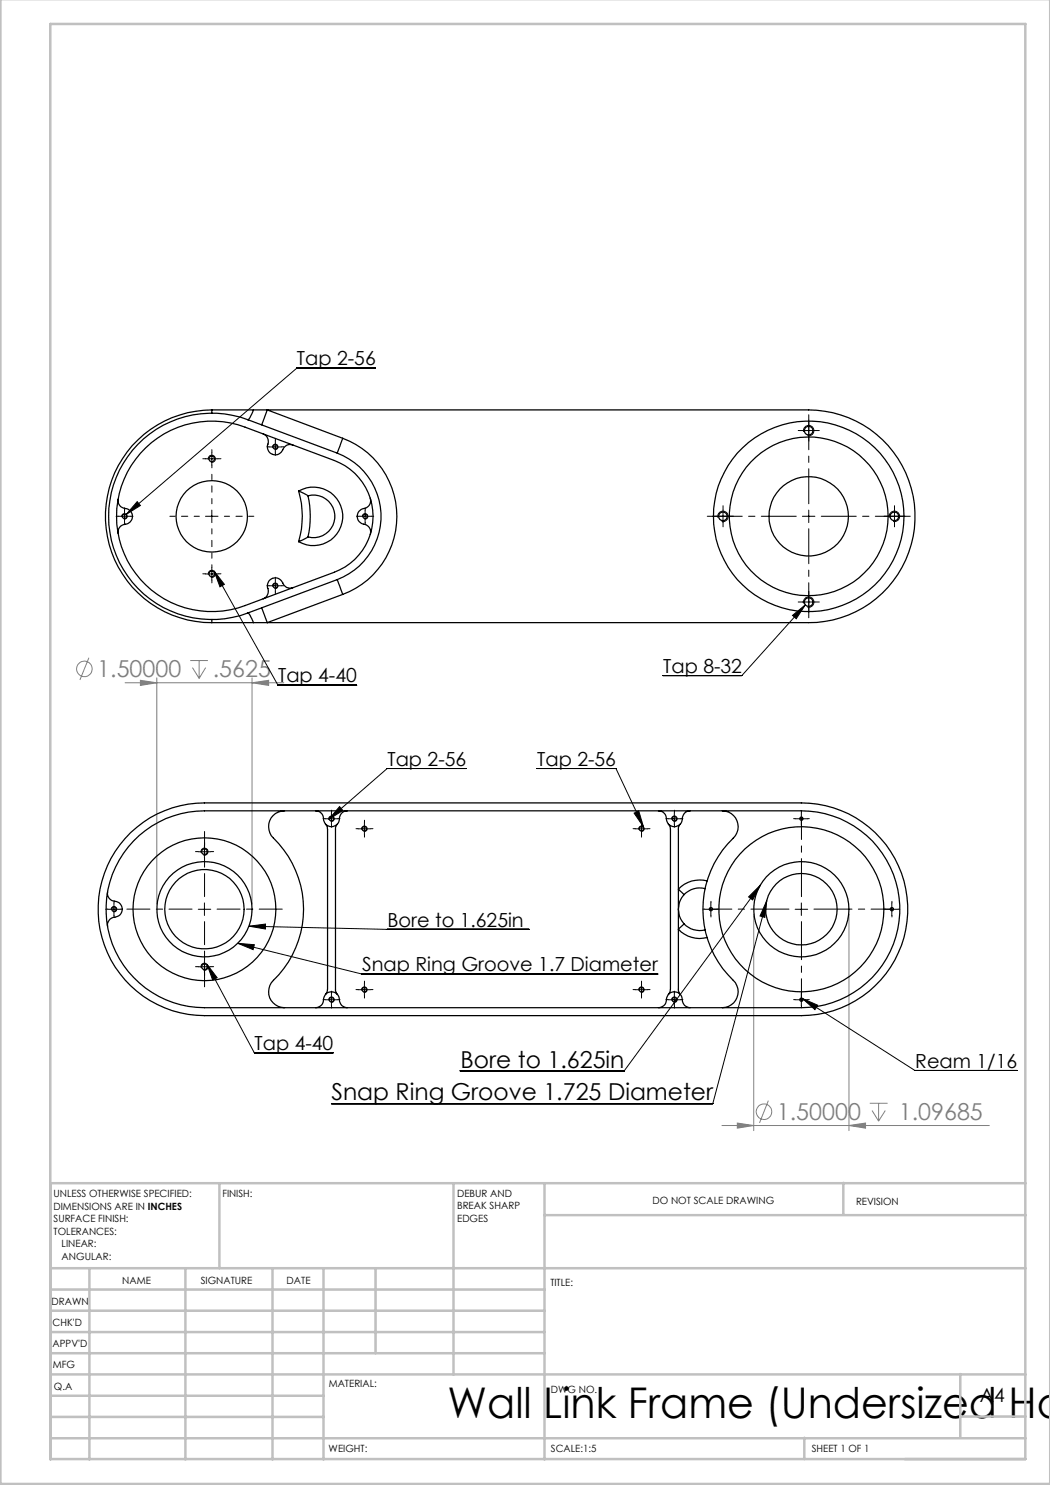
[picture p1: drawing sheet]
<svg xmlns="http://www.w3.org/2000/svg" width="210mm" height="297mm" viewBox="0 0 210 297" stroke-linecap="round" stroke-linejoin="round" font-family="sans-serif">
<g fill="none" stroke="#808080" stroke-width=".2">
<path d="M17.8 131.5l-1.8 4.5M25 136.6h31.8M28.1 136.1l3.3 .5-3.3 .5zM31.4 135.6v45.2M38 132.1h3.6M38.5 133.5l1.3 2.2M39.8 132.1v3.6M41.1 133.5l-1.3 2.2M50.4 136.6l3.3-.5v1zM50.4 135.6v45.2M150.7 182.8v43.3M169.8 182.8v43.3"/>
<path d="M144.4 225.1h53.5M147.5 224.6l3.2 .5-3.2 .5zM153.7 220.1l-1.8 4.5M169.8 225.1l3.3-.5v1zM174 220.7h3.5M174.4 222.1l1.3 2.1M175.7 220.7v3.5M177.1 222.1l-1.4 2.1"/>
<circle cx="16.9" cy="133.8" r="1.56"/>
<circle cx="152.8" cy="222.4" r="1.55"/>
</g>
<g fill="none" stroke="#000" stroke-width=".2">
<path d="M75.1 73.6h-15.7l-34.1 29.3M41.1 91.8h2.5M41.7 92a.72 .72 0 0 1 .6-.9 .72 .72 0 0 1 .8 .7 .72 .72 0 0 1-.9 .7M42.4 90.5v2.5M53.8 89.4h2.5M54.5 89.5a.54 .54 0 0 1 .5-.6 .54 .54 0 0 1 .6 .5 .54 .54 0 0 1-.7 .5M55.1 88.1v2.5M160.5 86.1h2.5M160.7 86.4a1.04 1.04 0 0 1 .9-1.3 1.04 1.04 0 0 1 1.2 1.1 1.04 1.04 0 0 1-1.3 .9M161.7 84.9v2.5M23.6 103.3h2.5M24.4 103.4a.53 .53 0 0 1 .4-.7 .53 .53 0 0 1 .6 .6 .53 .53 0 0 1-.6 .5"/>
<path d="M24.9 102v2.5M27.4 100.3l.7 .8-2.8 1.8zM41.1 103.3h2.5M41.1 114.8h2.5M41.7 115a.72 .72 0 0 1 .6-.9 .72 .72 0 0 1 .8 .7 .72 .72 0 0 1-.9 .7M42.4 102v2.5M42.4 113.5v2.5M42.8 114.2l2.1 2.7-.9 .5zM42.8 114.2l12.8 22.9h15.7M53.8 117.2h2.5M54.5 117.3a.54 .54 0 0 1 .5-.7 .54 .54 0 0 1 .6 .6 .54 .54 0 0 1-.7 .5M55.1 115.9v2.5"/>
<path d="M71.8 103.3h2.5M72.5 103.4a.54 .54 0 0 1 .5-.7 .54 .54 0 0 1 .6 .6 .54 .54 0 0 1-.7 .5M73 102v2.5M143.3 103.3h2.5M143.6 103.5a1.04 1.04 0 0 1 .9-1.3 1.04 1.04 0 0 1 1.1 1.2 1.04 1.04 0 0 1-1.3 .9M144.6 102v2.5M160.5 103.3h2.5M161.7 102v2.5M161.7 119.2v2.5M177.6 103.3h2.5M177.9 103.5a1.04 1.04 0 0 1 .9-1.3 1.04 1.04 0 0 1 1.1 1.2 1.04 1.04 0 0 1-1.3 .9M178.9 102v2.5"/>
<path d="M158.5 123.1l2.6-2.1-1.9 2.8zM160.5 120.4h2.5M160.7 120.7a1.04 1.04 0 0 1 .9-1.3 1.04 1.04 0 0 1 1.2 1.1 1.04 1.04 0 0 1-1.3 .9M161.1 121l-12.7 14.1h-15.8M93.2 153.7h-15.8l-11.6 10.2M107.4 153.7h15.8l5.5 11.7M39.7 170.4h2.5M40.2 170.5a.71 .71 0 0 1 .6-.9 .71 .71 0 0 1 .8 .8 .71 .71 0 0 1-.9 .6M40.9 169.1v2.5M65.1 163.8h2.5M65.8 163.9a.55 .55 0 0 1 .4-.7 .55 .55 0 0 1 .6 .6 .55 .55 0 0 1-.7 .5M66.3 162.5v2.5"/>
<path d="M67.9 161.3l.7 .8-2.8 1.8zM71.6 165.8h2.5M72.4 165.9a.55 .55 0 0 1 .4-.7 .55 .55 0 0 1 .6 .6 .55 .55 0 0 1-.7 .5M72.9 164.5v2.5M126.8 162.6l.9-.4 1 3.2zM127 165.8h2.5M127.8 165.9a.54 .54 0 0 1 .5-.7 .54 .54 0 0 1 .5 .6 .54 .54 0 0 1-.6 .5M128.3 164.5v2.5M133.6 163.8h2.5M134.3 163.9a.55 .55 0 0 1 .5-.7 .55 .55 0 0 1 .6 .6 .55 .55 0 0 1-.7 .5M134.9 162.5v2.5M152.1 177l-27.3 37.2h-32.8"/>
<path d="M152.1 177l-1.6 3-.8-.6zM159 163.8h2.5M160.3 162.5v2.5M21.6 181.9h2.5M22.3 182a.55 .55 0 0 1 .4-.7 .55 .55 0 0 1 .6 .6 .55 .55 0 0 1-.7 .5M22.8 180.6v2.5M39.7 181.9h2.5M39.7 193.4h2.5M40.2 193.5a.7 .7 0 0 1 .6-.8 .7 .7 0 0 1 .8 .7 .7 .7 0 0 1-.9 .6M40.9 180.6v2.5M40.9 192.1v2.5M41.4 192.9l2 2.6-.9 .5z"/>
<path d="M41.4 192.9l9.5 17.7h15.7M47.6 188.7l3.3 .2-.3 1zM47.6 188.7l24.8 6.1h59.2M49.8 185.2l3.3-.4v1zM49.8 185.2l27.6 .7h28.4M65.1 200h2.5M66.3 198.7v2.5M71.6 197.9h2.5M72.4 198.1a.55 .55 0 0 1 .4-.7 .55 .55 0 0 1 .6 .6 .55 .55 0 0 1-.7 .5M72.9 196.7v2.5M127 197.9h2.5M127.8 198.1a.54 .54 0 0 1 .5-.7 .54 .54 0 0 1 .5 .6 .54 .54 0 0 1-.6 .5"/>
<path d="M128.3 196.7v2.5M133.6 200h2.5M134.9 198.7v2.5M140.9 181.9h2.5M142.2 180.6v2.5M153.4 180.1l-10.8 40.6h-76.3M153.4 180.1l-.4 3.4-1-.3zM159 181.9h2.5M159 200h2.5M160.3 180.6v2.5M160.3 198.7v2.5M160.5 199.7l3 1.3-.5 .9z"/>
<path d="M160.5 199.7l22.5 14.4h20.4M177.1 181.9h2.5M178.4 180.6v2.5M65.8 200.1a.55 .55 0 0 1 .4-.7 .55 .55 0 0 1 .6 .6 .55 .55 0 0 1-.7 .5M134.3 200.1a.55 .55 0 0 1 .5-.7 .55 .55 0 0 1 .6 .6 .55 .55 0 0 1-.7 .5"/>
</g>
<g fill="none" stroke="#c0c0c0" stroke-width=".5">
<path d="M.1 -.1v296.9h209.9v-296.9M10.1 4.8h195v287h-195zM43.9 236.6v17M90.7 236.6v38.3M108.9 236.6v55.3M168.7 236.6v6.3M205.1 236.6h-195v55.3M10.1 253.6h195M10.1 257.9h98.8M17.9 253.6v38.3M37.1 253.6v38.3M54.5 253.6v38.3"/>
<path d="M64.7 253.6v38.3M75.1 253.6v17M108.9 243h96.2M10.1 270.6h98.8M10.1 266.4h98.8M10.1 262.1h98.8M10.1 279.1h54.6M10.1 274.9h195M192.1 274.8v12.7M10.1 287.7h195M10.1 283.4h54.6M160.9 287.5v4.3"/>
<path d="M192.1 283.3h13"/>
</g>
<path d="M39.9 103.3h-5.9M42.4 100.8v-5.9M42.4 105.8v5.8M44.9 103.3h5.9" fill="none" stroke="#000" stroke-width=".2" stroke-dasharray="15.2 1.3 1.3 1.3" stroke-dashoffset="14.2"/>
<path d="M159.3 103.3h-17.8M161.8 100.8v-17.8M161.8 105.8v17.8M164.3 103.3h17.8" fill="none" stroke="#000" stroke-width=".2" stroke-dasharray="15.2 1.3 1.3 1.3" stroke-dashoffset="8.2"/>
<g fill="none" stroke="#000" stroke-width=".2" stroke-dasharray="15.2 1.3 1.3 1.3">
<path d="M41.1 91.7h-.5M42.4 90.5v-.6M42.4 93v.6M43.6 91.7h.6M53.8 89.4h-.4M55.1 88.1v-.4M55.1 90.6v.5M56.3 89.4h.5M160.5 86.1h-.9M161.8 84.9v-.9M161.8 87.4v.8M163 86.1h.9"/>
<path d="M23.7 103.3h-.5M24.9 102v-.4M24.9 104.5v.4M26.2 103.3h.4M41.1 114.8h-.5M42.4 113.5v-.6M42.4 116v.6M43.6 114.8h.6M53.8 117.1h-.4M55.1 115.9v-.4M55.1 118.4v.4M56.3 117.1h.5"/>
<path d="M71.8 103.3h-.4M73 102v-.4M73 104.5v.4M74.3 103.3h.4M143.4 103.3h-.9M144.6 102v-.9M144.6 104.5v.9M145.9 103.3h.8M161.8 119.1v-.8M177.6 103.3h-.8M178.9 102v-.9M178.9 104.5v.9"/>
<path d="M180.1 103.3h.9M160.5 120.4h-.9M161.8 121.6v.9M163 120.4h.9M39.7 170.3h-.6M40.9 169.1v-.6M40.9 171.6v.5M42.2 170.3h.5M65.1 163.7h-.5M66.3 162.5v-.5M66.3 165v.4M67.6 163.7h.4"/>
<path d="M71.6 165.7h-.4M72.9 164.5v-.5M72.9 167v.4M74.1 165.7h.5M127.1 165.7h-.5M128.3 164.5v-.5M128.3 167v.4M129.6 165.7h.4M133.6 163.7h-.4M134.9 162.5v-.5M134.9 165v.4M136.1 163.7h.5"/>
<path d="M159 163.7h-.3M160.3 162.5v-.3M160.3 165v.3M161.5 163.7h.4M21.6 181.8h-.5M22.8 180.6v-.5M22.8 183.1v.4M24.1 181.8h.4M39.7 193.3h-.6M40.9 192.1v-.6M40.9 194.6v.6M42.2 193.3h.5"/>
<path d="M65.1 199.9h-.5M66.3 198.7v-.5M67.6 199.9h.4M71.6 197.9h-.4M72.9 196.7v-.5M72.9 199.2v.4M74.1 197.9h.5M127.1 197.9h-.5M128.3 196.7v-.5M128.3 199.2v.4M129.6 197.9h.4M133.6 199.9h-.4"/>
<path d="M134.9 198.7v-.5M136.1 199.9h.5M140.9 181.8h-.3M142.2 180.6v-.3M142.2 183.1v.3M143.4 181.8h.4M159 199.9h-.3M160.3 198.7v-.3M161.5 199.9h.4M177.1 181.8h-.3M178.4 180.6v-.3M178.4 183.1v.3"/>
<path d="M179.6 181.8h.4M66.3 201.2v.4M134.9 201.2v.4M160.3 201.2v.3"/>
</g>
<path d="M160.3 179.3v-15.2M157.8 181.8h-15.3M160.3 184.3v15.3M162.8 181.8h15.3" fill="none" stroke="#000" stroke-width=".2" stroke-dasharray="15.2 1.3 1.3 1.3" stroke-dashoffset="7.6"/>
<path d="M40.9 179.3v-13M38.4 181.8h-13M40.9 184.3v13.1M43.4 181.8h13" fill="none" stroke="#000" stroke-width=".2" stroke-dasharray="15.2 1.3 1.3 1.3" stroke-dashoffset="10.6"/>
<path d="M28.1 136.1l3.3 .5-3.3 .5zM50.4 136.6l3.3-.5v1zM147.5 224.6l3.2 .5-3.2 .5zM169.8 225.1l3.3-.5v1z" fill="#808080"/>
<g fill="#000">
<path d="M27.4 100.3l.7 .8-2.8 1.8zM42.8 114.2l2.1 2.7-.9 .5zM158.5 123.1l2.6-2.1-1.9 2.8zM67.9 161.3l.7 .8-2.8 1.8zM126.8 162.6l.9-.4 1 3.2zM160.5 199.7l3 1.3-.5 .9zM41.4 192.9l2 2.6-.9 .5zM49.8 185.2l3.3-.4v1zM47.6 188.7l3.3 .2-.3 1z"/>
<path d="M152.1 177l-1.6 3-.8-.6zM153.4 180.1l-.4 3.4-1-.3z"/>
</g>
<g fill="none" stroke="#000" stroke-width=".25">
<path d="M23.6 99.8a1.62 1.62 0 0 0 1.7 1.9 1.63 1.63 0 0 1 1.2 1.9 1.63 1.63 0 0 1-1.8 1.3l-.6 .3-.4 .6-.1 .9M29.1 89.6a19 19 0 0 1 19.9-4.2l17.9 6.7a11.9 11.9 0 0 1 7.7 11.2 11.9 11.9 0 0 1-7.7 11.1l-17.9 6.7a19 19 0 0 1-22.8-7.7 19 19 0 0 1 2.9-23.8zM42.4 82v.6M42.4 82a21.3 21.3 0 0 0-21.3 21.3 21.3 21.3 0 0 0 21.3 21.2M42.4 82h119.3a21.3 21.3 0 0 1 21.3 21.3 21.3 21.3 0 0 1-21.3 21.2h-119.3M49.6 84a20.6 20.6 0 0 0-27.9 19.3 20.6 20.6 0 0 0 27.9 19.3M49.6 84l17.9 6.6M50.7 82a4 4 0 0 1-1.1 2M52.4 85l1-3 15.1 5.7M52.6 86.8a1.68 1.68 0 0 1 .9 2.3 1.63 1.63 0 0 0 1.3 1.8 1.63 1.63 0 0 0 1.9-1.2l.7-.7 .6-.1 .6 .1M59.7 98.2a5.9 5.9 0 0 1 8.9 5.1 5.9 5.9 0 0 1-8.9 5M59.7 98.2l1.9 1"/>
<path d="M59.7 98.2a17.7 17.7 0 0 1 0 10.1M61.6 99.2a4.3 4.3 0 0 1 5.4 4.1 4.3 4.3 0 0 1-5.4 4.1M61.6 99.2a18.6 18.6 0 0 1 0 8.2M67.5 90.6a13.5 13.5 0 0 1 8.7 12.7 13.5 13.5 0 0 1-8.7 12.6M68.5 87.7l-1 2.9M68.5 87.7a16.7 16.7 0 0 1 10.9 15.6 16.7 16.7 0 0 1-10.9 15.6M74 99.7a1.62 1.62 0 0 1-1.5 2.1 1.62 1.62 0 0 0-1 1.8 1.62 1.62 0 0 0 1.6 1.3l.3 .2a1.51 1.51 0 0 1 .6 1.8M58.6 117.5a1.65 1.65 0 0 1-2.2-1.2 1.62 1.62 0 0 0-2.2-.5 1.62 1.62 0 0 0-.5 2.2l-.1 .6-.2 .6-.8 .6M61.6 107.4l-1.9 .9M67.5 115.9l1 3M67.5 115.9l-17.9 6.7M68.5 118.9l-15.1 5.6-1-2.9"/>
<path d="M42.4 123.9v.6M49.6 122.6a4.1 4.1 0 0 1 1.1 1.9M21.5 178.4a1.64 1.64 0 0 0 1.7 1.9 1.62 1.62 0 0 1 1.2 1.9 1.62 1.62 0 0 1-1.8 1.3l-.8 .5a1.36 1.36 0 0 0-.3 1.3M26.1 166.5a21.5 21.5 0 0 1 14.8-5.9h119.4a21.3 21.3 0 0 1 21.3 21.3 21.3 21.3 0 0 1-21.3 21.2h-119.4a21.3 21.3 0 0 1-19.7-13.3 21.3 21.3 0 0 1 4.9-23.3zM26.7 168.2a19.4 19.4 0 0 1 14.2-6h119.4a19.7 19.7 0 0 1 19.7 19.7 19.7 19.7 0 0 1-19.7 19.6h-119.4a19.7 19.7 0 0 1-18.1-11.9 19.7 19.7 0 0 1 3.9-21.4zM56.9 162.2a3.2 3.2 0 0 0-3 1.9 3.2 3.2 0 0 0 .8 3.5 19.9 19.9 0 0 1-.4 29 3.2 3.2 0 0 0 2.6 4.9M63.1 162.2a1.66 1.66 0 0 1 1.6 1.9 1.62 1.62 0 0 0 1.9 1.2 1.62 1.62 0 0 0 1.3-1.9l.3-.5 .4-.5 .9-.2M65.1 164.8l.3 .5 .1 .5v32l-.1 .6-.3 .5M67.5 164.8l-.4 .8v32.5l.4 .8M131.7 162.2a1.66 1.66 0 0 1 1.6 1.9 1.62 1.62 0 0 0 1.9 1.2 1.62 1.62 0 0 0 1.3-1.9l.2-.5 .5-.5 .8-.2M133.7 164.8l.3 .5 .1 .5v32l-.1 .6-.3 .5M136.1 164.8l-.4 .8v32.5l.4 .8"/>
<path d="M136.8 178.9a4.4 4.4 0 0 0 0 5.9M141 177.7a4.4 4.4 0 0 0-4.2 1.2M141.4 176.2a5.8 5.8 0 0 0-5.7 1.6l1.1 1.1M144.5 162.2a3.2 3.2 0 0 1 2.9 2 3.2 3.2 0 0 1-.8 3.4 19.8 19.8 0 0 0 .5 28.9 3.2 3.2 0 0 1-2.6 5M136.8 184.8l-1.1 1a5.8 5.8 0 0 0 5.7 1.7M136.8 184.8a4.4 4.4 0 0 0 4.2 1.2M63.1 201.5a1.66 1.66 0 0 0 1.6-1.9 1.62 1.62 0 0 1 1.9-1.2 1.62 1.62 0 0 1 1.3 1.9l.4 .8 1.2 .4M131.7 201.5a1.66 1.66 0 0 0 1.6-1.9 1.62 1.62 0 0 1 1.9-1.2 1.62 1.62 0 0 1 1.3 1.9l.4 .8 1.1 .4"/>
<circle cx="42.4" cy="91.8" r=".57"/>
<circle cx="55.1" cy="89.4" r=".46"/>
<circle cx="161.7" cy="86.1" r=".87"/>
<circle cx="24.9" cy="103.3" r=".44"/>
<circle cx="42.3" cy="103.3" r="7.1"/>
<circle cx="42.4" cy="114.8" r=".56"/>
<circle cx="55.1" cy="117.2" r=".44"/>
<circle cx="73" cy="103.3" r=".44"/>
<circle cx="144.6" cy="103.3" r=".87"/>
<circle cx="161.7" cy="103.3" r="7.9"/>
<circle cx="161.7" cy="103.3" r="15.9"/>
<circle cx="161.8" cy="103.3" r="19"/>
<circle cx="178.9" cy="103.3" r=".87"/>
<circle cx="161.7" cy="120.4" r=".87"/>
<circle cx="40.9" cy="170.3" r=".56"/>
<circle cx="66.3" cy="163.8" r=".46"/>
<circle cx="72.9" cy="165.8" r=".44"/>
<circle cx="128.3" cy="165.8" r=".44"/>
<circle cx="134.9" cy="163.8" r=".46"/>
<circle cx="160.3" cy="163.7" r=".32"/>
<circle cx="22.8" cy="181.8" r=".46"/>
<circle cx="40.9" cy="181.8" r="7.9"/>
<circle cx="40.9" cy="181.8" r="9.5"/>
<circle cx="40.9" cy="181.8" r="14.3"/>
<circle cx="40.9" cy="193.3" r=".56"/>
<circle cx="66.3" cy="199.9" r=".46"/>
<circle cx="72.9" cy="197.9" r=".44"/>
<circle cx="128.3" cy="197.9" r=".44"/>
<circle cx="134.9" cy="199.9" r=".46"/>
<circle cx="142.2" cy="181.8" r=".32"/>
<circle cx="160.3" cy="181.8" r="9.5"/>
<circle cx="160.3" cy="181.9" r="16.5"/>
<circle cx="160.3" cy="199.9" r=".32"/>
<circle cx="160.3" cy="181.8" r="7.1"/>
<circle cx="178.4" cy="181.8" r=".32"/>
</g>
<text font-size="8.5" x="89.5" y="283.5">Wall Link Frame (Undersized Ho</text>
<g font-size="4.7" fill="#808080">
<text x="19.5" y="135.5">1.50000</text>
<text x="42.6" y="135.5">.5625</text>
<text x="155.4" y="224">1.50000</text>
<text x="179.8" y="224">1.09685</text>
</g>
<g font-size="4.7">
<text x="92.1" y="213.5">Bore to 1.625in</text>
<text x="66.3" y="220">Snap Ring Groove 1.725 Diameter</text>
</g>
<g font-size="3.9">
<text x="59.4" y="73.1">Tap 2-56</text>
<text x="55.6" y="136.4">Tap 4-40</text>
<text x="132.6" y="134.5">Tap 8-32</text>
<text x="77.5" y="153.1">Tap 2-56</text>
<text x="107.4" y="153.1">Tap 2-56</text>
<text x="77.5" y="185.3">Bore to 1.625in</text>
<text x="72.4" y="194.2">Snap Ring Groove 1.7 Diameter</text>
<text x="50.9" y="209.9">Tap 4-40</text>
<text x="183.1" y="213.5">Ream 1/16</text>
<text x="196" y="280.4">A4</text>
</g>
<g font-size="2">
<text x="10.7" y="239.5">UNLESS OTHERWISE SPECIFIED:</text>
<text x="44.5" y="239.5">FINISH:</text>
<text x="91.4" y="239.4">DEBUR AND</text>
<text x="10.7" y="242">DIMENSIONS ARE IN INCHES</text>
<text x="10.7" y="244.5">SURFACE FINISH:</text>
<text x="91.4" y="241.9">BREAK SHARP</text>
<text x="91.4" y="244.4">EDGES</text>
<text x="130.5" y="240.8">DO NOT SCALE DRAWING</text>
<text x="171.2" y="241">REVISION</text>
<text x="10.7" y="247">TOLERANCES:</text>
<text x="12.3" y="249.5">LINEAR:</text>
<text x="12.3" y="252">ANGULAR:</text>
<text x="24.4" y="256.9">NAME</text>
<text x="40.1" y="256.8">SIGNATURE</text>
<text x="57.3" y="256.8">DATE</text>
<text x="110.1" y="257.1">TITLE:</text>
<text x="10.3" y="260.9">DRAWN</text>
<text x="10.5" y="269.3">APPV'D</text>
<text x="10.5" y="265.2">CHK'D</text>
<text x="10.6" y="273.6">MFG</text>
<text x="10.8" y="278">Q.A</text>
<text x="65.8" y="277.4">MATERIAL:</text>
<text x="110.2" y="278.5">DWG NO.</text>
<text x="65.7" y="290.4">WEIGHT:</text>
<text x="110.2" y="290.5">SCALE:1:5</text>
<text x="162.4" y="290.4">SHEET 1 OF 1</text>
</g>
</svg>
